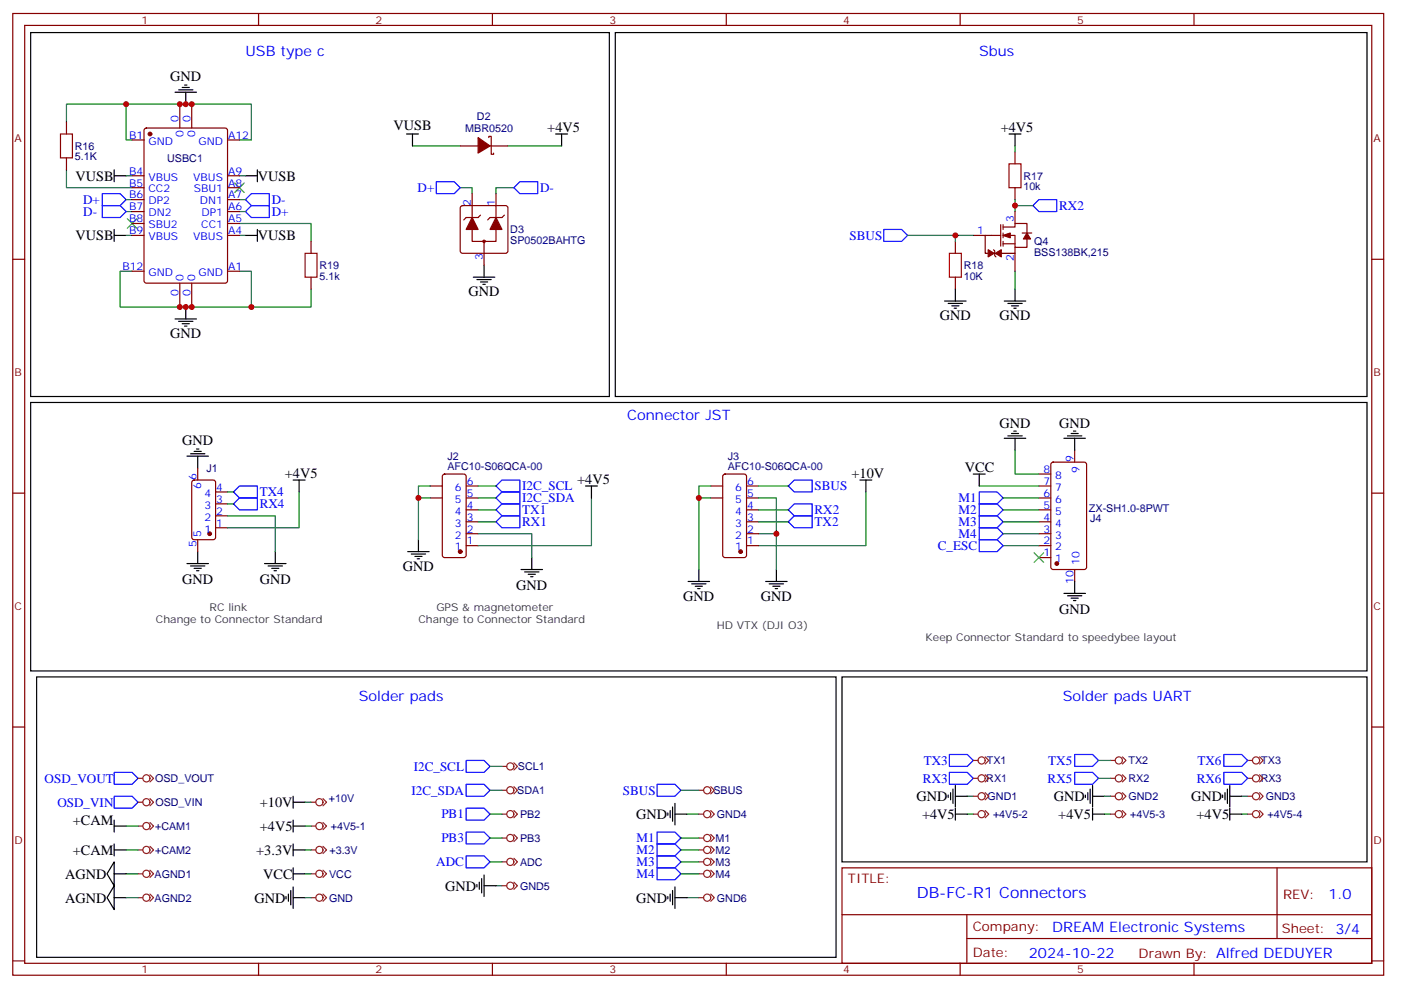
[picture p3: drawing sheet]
<svg xmlns="http://www.w3.org/2000/svg" width="414mm" height="292mm" viewBox="0 0 414 292" stroke-linecap="round" stroke-linejoin="round" font-family="sans-serif">
<g fill="none" stroke="#870000" stroke-width=".35">
<path d="M3.8 4h405.3v284.3h-405.3zM7.3 7.5h398.3v277.3h-398.3zM76.4 4v3.5M145.6 4v3.5M214.7 4v3.5M283.9 4v3.5M353 4v3.5M19.6 36.1v3.5M42.8 38.1l.5-.2h23.3l.6 .4 .1 44.7-.5 .7h-23.5l-.7-.4v-44.7zM53.2 30.8v7.1M56.7 30.8v7.1M19.6 46.7v3.5"/>
<path d="M39.1 41.4h3.5M39.1 52h3.5M39.1 55.5h3.5M39.1 59h3.5M67.3 41.4h3.5M67.3 52h3.5M67.3 55.5h3.5M67.3 59h3.5M136.1 43.1h5.3M139.6 57.3v7M144.5 40.7v-.4h.7v5.3h.7v-.3M144.9 43.1h5.3"/>
<path d="M146.6 57.3v7M300.1 44.9v3.5M300.1 55.5v3.5M3.8 76.7h3.5M39.1 62.5h3.5M39.1 66.1h3.5M39.1 69.6h3.5M67.3 62.5h3.5M67.3 66.1h3.5M67.3 69.6h3.5M92 71.4v3.5M136.3 61l.5-.2h12.7l.5 .2 .2 .5v12.7l-.3 .5-.4 .2h-12.7l-.5-.2-.2-.5v-12.7z"/>
<path d="M139.6 67.8v3.6h7v-3.6M142.1 63.6l-.7 .7h-3.6l-.7 .7M143.1 71.4v7M149.1 63.6l-.7 .7h-3.5l-.7 .7M282.5 71.4v3.5M287.8 69.6h3.5M293.1 69.6h2.8M295.9 66.4v6.4M296.6 67.1h3.5v-1h3.5v2.8M296.6 69.6h3.5v3.5h3.5v-2.4M296.6 72.1h3.5M296.6 66.4v1.4"/>
<path d="M296.6 68.9v1.4M296.6 71.4v1.4M300.1 62.5v3.6M300.1 73.1v7.1M302.2 68.9h2.8M405.6 76.7h3.5M39.1 80.2h3.5M53.2 83.7v7.1M56.7 83.7v7.1M67.3 80.2h3.5M92 82v3.5M282.5 82v3.5"/>
<path d="M58.5 138.4v3.5M310.9 136.8l.5-.2h9.2l.6 .5 .1 30.6-.5 .6-9.4 .1-.7-.5v-30.6zM317.7 133.1v3.5M3.8 145.8h3.5M56.9 142.1l.5-.2h5.6l.7 .5v16.5l-.4 .6-5.9 .1-.7-.5v-16.5zM58.5 159.6v3.5M63.7 156h3.6M63.7 152.5h3.6M63.7 149h3.6M63.7 145.5h3.6M127.2 143.7h3.6M127.2 147.2h3.6"/>
<path d="M131 140.4l.5-.2h5.6l.7 .4v23.5l-.4 .7-5.9 .1-.7-.5v-23.5zM137.8 143.7h3.6M137.8 147.2h3.6M137.8 150.7h3.6M137.8 154.3h3.6M137.8 157.8h3.6M210.1 143.7h3.6M210.1 147.2h3.6M213.9 140.4l.5-.2h5.6l.7 .4v23.5l-.4 .7-5.9 .1-.7-.5v-23.5zM220.7 143.7h3.6M220.7 147.2h3.6M220.7 150.7h3.6"/>
<path d="M220.7 154.3h3.6M220.7 157.8h3.6M307.2 140.2h3.5M307.2 143.7h3.5M307.2 147.2h3.5M307.2 150.7h3.5M307.2 154.3h3.5M307.2 157.8h3.5M405.6 145.8h3.5M137.8 161.3h3.6M220.7 161.3h3.6M307.2 161.3h3.5"/>
<path d="M307.2 164.9h3.5M317.7 168.4v3.5M3.8 214.9h3.5M405.6 214.9h3.5M249 256.6h156.6v28.2h-156.6zM377.6 256.6v20.9M249 270.4h156.5M285.9 277.5h119.6M285.9 270.4v14.1M3.8 284.1h3.5M76.4 284.8v3.5M145.6 284.8v3.5"/>
<path d="M214.7 284.8v3.5M283.9 284.8v3.5M353 284.8v3.5M405.6 284.1h3.5"/>
<circle cx="143.1" cy="71.4" r=".35"/>
</g>
<g fill="#870000" stroke="#870000" stroke-width=".35">
<path d="M141.4 40.7l3.5 2.4-3.5 2.2z"/>
<path d="M146.6 64.3l1.8 3.5h-3.5z"/>
<path d="M139.6 64.3l1.8 3.5h-3.6z"/>
<path d="M296.6 69.6l2.1-.7v1.4z"/>
<path d="M303.6 68.9l1.1 1.8h-2.1z"/>
<path d="M294.3 74.9l1.8-1.1v2.2z"/>
<path d="M292.2 73.8l1.7 1.1-1.7 1.1z"/>
<circle cx="312.5" cy="166.6" r=".53"/>
<circle cx="44.3" cy="39.6" r=".53"/>
<circle cx="62" cy="157.8" r=".53"/>
<circle cx="136.1" cy="163.1" r=".53"/>
<circle cx="219" cy="163.1" r=".53"/>
</g>
<g fill="none" stroke="#000" stroke-width=".35">
<path d="M9.1 9.6h171.1v107.6h-171.1zM181.9 9.6h222.3v107.6h-222.3zM51.8 27.3h6.3M52.8 26.6h4.2M53.9 25.9h2.1M54.6 25.2h.7M54.9 27.3v3.5M120.2 39.6h3.5M122 39.6v3.5M164.3 39.6h3.5M166.1 39.6v3.5M298.3 39.6h3.6"/>
<path d="M300.1 39.6v3.5M33.8 50.2v3.5M33.8 52h3.5M72.6 52h3.5M76.1 50.2v3.5M33.8 69.6h3.5M33.8 67.8v3.6M72.6 69.6h3.5M76.1 67.8v3.6M143.1 78.4v3.6M51.8 94.3h6.3M52.8 95h4.2"/>
<path d="M53.9 95.7h2.1M54.6 96.4h.7M54.9 90.8v3.5M139.9 82h6.4M141 82.7h4.2M142.1 83.4h2.1M142.8 84.1h.7M279.3 89h6.3M280.4 89.7h4.2M281.4 90.4h2.1M282.1 91.1h.7M282.5 85.5v3.5"/>
<path d="M296.9 89h6.4M298 89.7h4.2M299 90.4h2.2M299.8 91.1h.7M300.1 85.5v3.5M9.1 119h395.1v79.4h-395.1zM55.3 134.9h6.3M56.3 134.2h4.3M57.4 133.5h2.1M58.1 132.8h.7M58.5 134.9v3.5M296.9 129.6h6.4"/>
<path d="M298 128.9h4.2M299 128.2h2.2M299.8 127.5h.7M300.1 129.6v3.5M314.6 129.6h6.3M315.6 128.9h4.3M316.7 128.2h2.1M317.4 127.5h.7M317.7 129.6v3.5M86.7 141.9h3.5M88.4 141.9v3.6M123.7 159.6v3.5"/>
<path d="M173.1 143.7h3.5M174.9 143.7v3.5M254.2 141.9h3.6M256 141.9v3.6M287.8 140.2h3.5M289.5 140.2v3.5M55.3 166.6h6.3M56.3 167.3h4.3M57.4 168h2.1M58.1 168.7h.7M58.5 163.1v3.5M78.2 166.6h6.4"/>
<path d="M79.3 167.3h4.2M80.3 168h2.1M81 168.7h.7M81.4 163.1v3.5M120.5 163.1h6.4M121.6 163.8h4.2M122.7 164.5h2.1M123.4 165.2h.7M154.1 168.4h6.3M155.1 169.1h4.2M156.2 169.8h2.1M156.9 170.5h.7"/>
<path d="M157.2 164.9v3.5M203.4 171.9h6.4M204.5 172.6h4.2M205.6 173.3h2.1M206.3 174h.7M206.6 168.4v3.5M226.4 171.9h6.3M227.4 172.6h4.3M228.5 173.3h2.1M229.2 174h.7M229.6 168.4v3.5M314.6 175.4h6.3"/>
<path d="M315.6 176.1h4.3M316.7 176.8h2.1M317.4 177.6h.7M317.7 171.9v3.5M10.8 200.1h236.4v82.9h-236.4zM249 200.1h155.2v54.7h-155.2zM86.7 235.4v3.5M86.7 237.2h3.5M198.2 239.6v2.2M198.9 238.6v4.2M199.6 237.5v6.4M280.4 235.1v.7"/>
<path d="M281.1 234.4v2.1M281.8 233.3v4.2M282.5 235.4h3.5M282.5 232.2v6.4M282.5 238.9v3.6M320.9 235.1v.7M321.6 234.4v2.1M322.3 233.3v4.2M323 235.4h3.6M323 232.2v6.4M323 238.9v3.6M361.5 235.1v.7"/>
<path d="M362.2 234.4v2.1M362.9 233.3v4.2M363.6 235.4h3.5M363.6 232.2v6.4M363.6 238.9v3.6M33.8 254.8v7.1l-2.2-3.6zM33.8 242.5v3.5M33.8 249.5v3.5M33.8 244.2h3.5M33.8 251.3h3.5M33.8 258.3h3.5M86.7 244.2h3.5"/>
<path d="M86.7 251.3h3.5M86.7 258.3h3.5M86.7 242.5v3.5M86.7 249.5v3.5M86.7 256.6v3.5M142.4 259.8v4.2M143.1 258.7v6.3M197.4 240.3v.8M199.6 240.7h3.5M282.5 240.7h3.5M323 240.7h3.6M363.6 240.7h3.5"/>
<path d="M33.8 261.9v7l-2.2-3.5zM33.8 265.4h3.5M84.6 265v.7M85.3 264.3v2.2M86 263.3v4.2M86.7 265.4h3.5M86.7 262.2v6.4M141 261.5v.7M141.7 260.8v2.1M143.1 261.9h3.5M197.4 265v.7M198.2 264.3v2.2"/>
<path d="M198.9 263.3v4.2M199.6 265.4h3.5M199.6 262.2v6.4"/>
</g>
<g fill="none" stroke="#00f" stroke-width=".35">
<path d="M30.2 57.3h5.3l1.8 1.7-1.8 1.8h-5.3zM72.6 59l1.7-1.7h5.3v3.5h-5.3zM129 53.7h5.3l1.8 1.8-1.8 1.8h-5.3zM151.9 55.5l1.8-1.8h5.3v3.6h-5.3zM30.2 60.8h5.3l1.8 1.7-1.8 1.8h-5.3zM72.6 62.5l1.7-1.7h5.3v3.5h-5.3zM261.3 67.8h5.3l1.8 1.8-1.8 1.8h-5.3zM305.4 60.8l1.8-1.8h5.3v3.5h-5.3zM69 145.5l1.8-1.8h5.3v3.5h-5.3zM69 149l1.8-1.8h5.3v3.5h-5.3zM146.6 147.2l1.8-1.7h5.3v3.5h-5.3zM146.6 143.7l1.8-1.8h5.3v3.6h-5.3z"/>
<path d="M146.6 154.3l1.8-1.8h5.3v3.5h-5.3zM146.6 150.7l1.8-1.7h5.3v3.5h-5.3zM233.1 150.7l1.7-1.7h5.3v3.5h-5.3zM233.1 154.3l1.7-1.8h5.3v3.5h-5.3zM233.1 143.7l1.7-1.8h5.3v3.6h-5.3zM289.5 145.5h5.3l1.8 1.7-1.8 1.8h-5.3zM289.5 149h5.3l1.8 1.7-1.8 1.8h-5.3zM289.5 152.5h5.3l1.8 1.8-1.8 1.7h-5.3zM289.5 156h5.3l1.8 1.8-1.8 1.8h-5.3zM289.5 159.6h5.3l1.8 1.7-1.8 1.8h-5.3zM33.8 235.4h5.3l1.7 1.8-1.7 1.7h-5.3zM33.8 228.4h5.3l1.7 1.7-1.7 1.8h-5.3z"/>
<path d="M137.8 238.9h5.3l1.8 1.8-1.8 1.8h-5.3zM137.8 231.9h5.3l1.8 1.7-1.8 1.8h-5.3zM137.8 224.8h5.3l1.8 1.8-1.8 1.8h-5.3zM194.3 231.9h5.3l1.7 1.7-1.7 1.8h-5.3zM280.7 223.1h5.3l1.8 1.7-1.8 1.8h-5.3zM280.7 228.4h5.3l1.8 1.7-1.8 1.8h-5.3zM317.7 223.1h5.3l1.8 1.7-1.8 1.8h-5.3zM317.7 228.4h5.3l1.8 1.7-1.8 1.8h-5.3zM361.8 228.4h5.3l1.8 1.7-1.8 1.8h-5.3zM361.8 223.1h5.3l1.8 1.7-1.8 1.8h-5.3zM137.8 253h5.3l1.8 1.8-1.8 1.8h-5.3zM137.8 246h5.3l1.8 1.8-1.8 1.7h-5.3z"/>
<path d="M194.3 246h5.3l1.7 1.8-1.7 1.7h-5.3zM194.3 249.5h5.3l1.7 1.8-1.7 1.7h-5.3zM194.3 253h5.3l1.7 1.8-1.7 1.8h-5.3zM194.3 256.6h5.3l1.7 1.7-1.7 1.8h-5.3z"/>
</g>
<g fill="none" stroke="#008700" stroke-width=".35">
<path d="M37.3 30.8h-17.7v5.3M19.6 50.2v5.3h19.5M37.3 52h1.8M37.3 59h1.8M39.1 41.4h-1.8v-10.6h37v10.6h-3.5M70.8 52h1.8M70.8 59h1.8M122 43.1h14.1M136.1 55.5h3.5v1.8M150.2 43.1h15.9M151.9 55.5h-5.3v1.8M300.1 43.1v1.8"/>
<path d="M300.1 59v3.5M37.3 69.6h1.8M37.3 62.5h1.8M70.8 66.1h21.2v5.3M70.8 69.6h1.8M70.8 62.5h1.8M268.4 69.6h14.1M287.8 69.6h-5.3v1.8M300.1 60.8h5.3M39.1 80.2h-3.6v10.6h38.8v-10.6h-3.5M92 85.5v5.3h-17.7M300.1 80.2v5.3"/>
<path d="M300.1 133.1v7.1h7.1M67.3 152.5h14.1v10.6M67.3 149h1.7M67.3 145.5h1.7M88.4 145.5v10.5h-21.1M123.7 147.2h3.5M127.2 143.7h-3.5v15.9M141.4 157.8h15.8v7.1M141.4 154.3h5.2M141.4 150.7h5.2M141.4 147.2h5.2M141.4 143.7h5.2"/>
<path d="M174.9 147.2v14.1h-33.5M210.1 147.2h-3.5v21.2M210.1 143.7h-3.5v3.5M224.3 157.8h5.3v10.6M224.3 147.2h5.3v10.6M224.3 154.3h8.8M224.3 150.7h8.8M224.3 143.7h8.8M256 145.5v15.8h-31.7M289.5 143.7h17.7M296.6 157.8h10.6M296.6 154.3h10.6"/>
<path d="M296.6 150.7h10.6M296.6 147.2h10.6M296.6 161.3h10.6M90.2 237.2h1.8M144.9 233.6h3.5M144.9 226.6h3.5M201.3 233.6h5.3M286 235.4h1.8M324.8 230.1h3.5M324.8 224.8h3.5M326.6 235.4h1.7M367.1 235.4h1.8"/>
<path d="M37.3 244.2h3.5M37.3 251.3h3.5M37.3 258.3h3.5M90.2 244.2h1.8M90.2 251.3h1.8M90.2 258.3h1.8M144.9 247.8h3.5M144.9 254.8h3.5M144.9 240.7h3.5M201.3 251.3h5.3M201.3 247.8h5.3M201.3 254.8h5.3"/>
<path d="M201.3 258.3h5.3M203.1 240.7h3.5M286 240.7h1.8M326.6 240.7h1.7M367.1 240.7h1.8M37.3 265.4h3.5M90.2 265.4h1.8M146.6 261.9h1.8M203.1 265.4h3.5"/>
</g>
<path d="M69.4 54.1l2.8 2.8M72.2 54.1l-2.8 2.8M37.6 64.7l2.9 2.8M40.5 64.7l-2.9 2.8M305.8 163.4l2.8 2.9M308.6 163.4l-2.8 2.9" fill="none" stroke="#3c3" stroke-width=".35"/>
<path d="M17.9 39.6h3.5v7.1h-3.5zM298.3 48.4h3.6v7.1h-3.6zM90.2 74.9h3.5v7.1h-3.5zM280.7 74.9h3.5v7.1h-3.5z" fill="none" stroke="#a10000" stroke-width=".35"/>
<g fill="none" stroke="#8c2424" stroke-width=".35">
<path d="M40.8 237.2h1.4M40.8 230.1h1.4M44.3 236.1l1.1 1.1-1.1 1M44.3 229.1l1.1 1-1.1 1.1M92 237.2h1.4M95.5 236.1l1.1 1.1-1.1 1M148.4 233.6h1.4M148.4 226.6h1.4M151.9 239.6l1.1 1.1-1.1 1.1M151.9 232.6l1.1 1-1.1 1.1M151.9 225.5l1.1 1.1-1.1 1M206.6 233.6h1.4"/>
<path d="M210.1 232.6l1.1 1-1.1 1.1M210.1 239.6l1.1 1.1-1.1 1.1M287.8 230.1h1.4M287.8 235.4h1.4M287.8 224.8h1.4M291.3 223.8l1 1-1 1.1M291.3 229.1l1 1-1 1.1M291.3 234.4l1 1-1 1.1M291.3 239.6l1 1.1-1 1.1M328.3 230.1h1.4M328.3 235.4h1.4M328.3 224.8h1.4"/>
<path d="M331.9 234.4l1 1-1 1.1M331.9 229.1l1 1-1 1.1M331.9 223.8l1 1-1 1.1M331.9 239.6l1 1.1-1 1.1M368.9 230.1h1.4M368.9 235.4h1.4M368.9 224.8h1.4M372.4 234.4l1.1 1-1.1 1.1M372.4 229.1l1.1 1-1.1 1.1M372.4 223.8l1.1 1-1.1 1.1M372.4 239.6l1.1 1.1-1.1 1.1M40.8 244.2h1.4"/>
<path d="M40.8 251.3h1.4M40.8 258.3h1.4M44.3 243.2l1.1 1-1.1 1.1M44.3 250.2l1.1 1.1-1.1 1M44.3 257.3l1.1 1-1.1 1.1M92 244.2h1.4M92 251.3h1.4M92 258.3h1.4M95.5 257.3l1.1 1-1.1 1.1M95.5 250.2l1.1 1.1-1.1 1M95.5 243.2l1.1 1-1.1 1.1M148.4 247.8h1.4"/>
<path d="M148.4 254.8h1.4M148.4 240.7h1.4M151.9 253.8l1.1 1-1.1 1.1M151.9 246.7l1.1 1.1-1.1 1M206.6 251.3h1.4M206.6 247.8h1.4M206.6 254.8h1.4M206.6 258.3h1.4M206.6 240.7h1.4M210.1 246.7l1.1 1.1-1.1 1M210.1 250.2l1.1 1.1-1.1 1M210.1 253.8l1.1 1-1.1 1.1"/>
<path d="M210.1 257.3l1.1 1-1.1 1.1M287.8 240.7h1.4M328.3 240.7h1.4M368.9 240.7h1.4M40.8 265.4h1.4M44.3 264.3l1.1 1.1-1.1 1.1M92 265.4h1.4M95.5 264.3l1.1 1.1-1.1 1.1M148.4 261.9h1.4M151.9 260.8l1.1 1.1-1.1 1M206.6 265.4h1.4M210.1 264.3l1.1 1.1-1.1 1.1"/>
<circle cx="43.3" cy="237.2" r="1.06"/>
<circle cx="43.3" cy="230.1" r="1.06"/>
<circle cx="94.4" cy="237.2" r="1.06"/>
<circle cx="150.9" cy="226.6" r="1.06"/>
<circle cx="150.9" cy="233.6" r="1.06"/>
<circle cx="209.1" cy="233.6" r="1.06"/>
<circle cx="290.2" cy="235.4" r="1.06"/>
<circle cx="290.2" cy="224.8" r="1.06"/>
<circle cx="290.2" cy="230.1" r="1.06"/>
<circle cx="330.8" cy="224.8" r="1.06"/>
<circle cx="330.8" cy="235.4" r="1.06"/>
<circle cx="330.8" cy="230.1" r="1.06"/>
<circle cx="371.4" cy="235.4" r="1.06"/>
<circle cx="371.4" cy="230.1" r="1.06"/>
<circle cx="371.4" cy="224.8" r="1.06"/>
<circle cx="43.3" cy="244.2" r="1.06"/>
<circle cx="43.3" cy="251.3" r="1.06"/>
<circle cx="43.3" cy="258.3" r="1.06"/>
<circle cx="94.4" cy="244.2" r="1.06"/>
<circle cx="94.4" cy="251.3" r="1.06"/>
<circle cx="94.4" cy="258.3" r="1.06"/>
<circle cx="150.9" cy="240.7" r="1.06"/>
<circle cx="150.9" cy="254.8" r="1.06"/>
<circle cx="150.9" cy="247.8" r="1.06"/>
<circle cx="209.1" cy="240.7" r="1.06"/>
<circle cx="209.1" cy="254.8" r="1.06"/>
<circle cx="209.1" cy="251.3" r="1.06"/>
<circle cx="209.1" cy="247.8" r="1.06"/>
<circle cx="209.1" cy="258.3" r="1.06"/>
<circle cx="290.2" cy="240.7" r="1.06"/>
<circle cx="330.8" cy="240.7" r="1.06"/>
<circle cx="371.4" cy="240.7" r="1.06"/>
<circle cx="43.3" cy="265.4" r="1.06"/>
<circle cx="94.4" cy="265.4" r="1.06"/>
<circle cx="150.9" cy="261.9" r="1.06"/>
<circle cx="209.1" cy="265.4" r="1.06"/>
</g>
<path d="M293.1 69.6h-1.8v5.3h.7M293.8 73.8l.3 .4v1.4l.4 .4M296.2 74.9h3.9" fill="none" stroke="#600" stroke-width=".35"/>
<g fill="#c00">
<circle cx="37.3" cy="30.8" r=".88"/>
<circle cx="74.3" cy="90.8" r=".88"/>
<circle cx="54.9" cy="30.8" r=".88"/>
<circle cx="56.7" cy="30.8" r=".88"/>
<circle cx="53.2" cy="30.8" r=".88"/>
<circle cx="54.9" cy="90.8" r=".88"/>
<circle cx="56.7" cy="90.8" r=".88"/>
<circle cx="53.2" cy="90.8" r=".88"/>
<circle cx="123.7" cy="147.2" r=".88"/>
<circle cx="229.6" cy="157.8" r=".88"/>
<circle cx="206.6" cy="147.2" r=".88"/>
<circle cx="300.1" cy="60.8" r=".88"/>
<circle cx="282.5" cy="69.6" r=".88"/>
</g>
<text font-size="4.6" fill="#00f" x="271" y="265.6">DB-FC-R1 Connectors</text>
<g font-size="4.2" fill="#00f">
<text x="72.6" y="16.7">USB type c</text>
<text x="289.5" y="16.7">Sbus</text>
<text x="185.5" y="124.3">Connector JST</text>
<text x="106.1" y="207.2">Solder pads</text>
<text x="314.2" y="207.2">Solder pads UART</text>
<text x="392.8" y="265.8">1.0</text>
<text x="311.1" y="275.4">DREAM Electronic Systems</text>
<text x="304.2" y="283.2">2024-10-22</text>
</g>
<g font-size="4.2">
<text x="50.3" y="24">GND</text>
<text x="116.3" y="38.6">VUSB</text>
<text x="161.8" y="38.9">+4V5</text>
<text x="295.9" y="38.9">+4V5</text>
<text x="22.3" y="53.4">VUSB</text>
<text x="76.3" y="53.4">VUSB</text>
<text x="22.3" y="71">VUSB</text>
<text x="76.3" y="71">VUSB</text>
<text x="138.5" y="87.6">GND</text>
<text x="277.9" y="94.7">GND</text>
<text x="295.5" y="94.7">GND</text>
<text x="50.3" y="99.9">GND</text>
<text x="53.9" y="131.7">GND</text>
<text x="295.5" y="126.4">GND</text>
<text x="313.2" y="126.4">GND</text>
<text x="84.2" y="141.2">+4V5</text>
<text x="170.6" y="143">+4V5</text>
<text x="251.8" y="141.2">+10V</text>
<text x="285.3" y="139.5">VCC</text>
<text x="53.9" y="172.7">GND</text>
<text x="76.8" y="172.7">GND</text>
<text x="119.1" y="168.7">GND</text>
<text x="152.6" y="174.4">GND</text>
<text x="202" y="177.6">GND</text>
<text x="225" y="177.6">GND</text>
<text x="313.2" y="181.5">GND</text>
<text x="76.8" y="238.6">+10V</text>
<text x="271" y="236.8">GND</text>
<text x="311.6" y="236.8">GND</text>
<text x="352.1" y="236.8">GND</text>
<text x="21.6" y="243.9">+CAM</text>
<text x="76.8" y="245.7">+4V5</text>
<text x="188.1" y="242.1">GND</text>
<text x="272.6" y="242.1">+4V5</text>
<text x="312.9" y="242.1">+4V5</text>
<text x="353.8" y="242.1">+4V5</text>
<text x="21.6" y="252.7">+CAM</text>
<text x="75.8" y="252.7">+3.3V</text>
<text x="19.2" y="259.8">AGND</text>
<text x="77.8" y="259.8">VCC</text>
<text x="131.7" y="263.3">GND</text>
<text x="19.2" y="266.8">AGND</text>
<text x="75.2" y="266.8">GND</text>
<text x="188.1" y="266.8">GND</text>
</g>
<g font-size="3.9" fill="#00f">
<text x="123.5" y="56.7">D+</text>
<text x="159.7" y="56.8">D-</text>
<text x="24.6" y="60.3">D+</text>
<text x="24.6" y="63.8">D-</text>
<text x="80.3" y="63.9">D+</text>
<text x="80.3" y="60.3">D-</text>
<text x="313.2" y="62">RX2</text>
<text x="251.2" y="70.9">SBUS</text>
<text x="76.8" y="146.8">TX4</text>
<text x="154.4" y="148.4">I2C_SDA</text>
<text x="154.4" y="144.9">I2C_SCL</text>
<text x="240.8" y="144.9">SBUS</text>
<text x="283.4" y="148.5">M1</text>
<text x="76.8" y="150.3">RX4</text>
<text x="154.4" y="155.5">RX1</text>
<text x="154.4" y="152">TX1</text>
<text x="240.8" y="152.1">RX2</text>
<text x="240.8" y="155.6">TX2</text>
<text x="283.4" y="152">M2</text>
<text x="283.4" y="155.5">M3</text>
<text x="283.4" y="159">M4</text>
<text x="277.3" y="162.6">C_ESC</text>
<text x="122.3" y="228">I2C_SCL</text>
<text x="273.1" y="226.1">TX3</text>
<text x="309.9" y="226.1">TX5</text>
<text x="354" y="226.1">TX6</text>
<text x="13.2" y="231.5">OSD_VOUT</text>
<text x="272.9" y="231.4">RX3</text>
<text x="309.7" y="231.4">RX5</text>
<text x="353.8" y="231.4">RX6</text>
<text x="17" y="238.5">OSD_VIN</text>
<text x="121.7" y="235">I2C_SDA</text>
<text x="184.2" y="234.9">SBUS</text>
<text x="130.5" y="242">PB1</text>
<text x="130.5" y="249">PB3</text>
<text x="188.2" y="249">M1</text>
<text x="129" y="256">ADC</text>
<text x="188.2" y="252.5">M2</text>
<text x="188.2" y="256.1">M3</text>
<text x="188.2" y="259.6">M4</text>
</g>
<g font-size="3.9" fill="#800">
<text x="250.7" y="261.2">TITLE:</text>
<text x="379.3" y="265.8">REV:</text>
<text x="287.6" y="275.4">Company:</text>
<text x="379" y="276">Sheet: 3/4</text>
<text x="287.6" y="283">Date:</text>
<text x="336.7" y="283.1">Drawn By: Alfred DEDUYER</text>
</g>
<g font-size="3.2" fill="#800">
<text x="41.9" y="7">1</text>
<text x="111" y="7">2</text>
<text x="180.2" y="7">3</text>
<text x="249.3" y="7">4</text>
<text x="318.5" y="7">5</text>
<text x="4.3" y="42.1">A</text>
<text x="406.1" y="42.1">A</text>
<text x="4.3" y="111.2">B</text>
<text x="406.1" y="111.2">B</text>
<text x="4.3" y="180.4">C</text>
<text x="406.1" y="180.4">C</text>
<text x="4.3" y="249.5">D</text>
<text x="406.1" y="249.5">D</text>
<text x="41.9" y="287.8">1</text>
<text x="111" y="287.8">2</text>
<text x="180.2" y="287.8">3</text>
<text x="249.3" y="287.8">4</text>
<text x="318.5" y="287.8">5</text>
</g>
<g font-size="3.2" fill="#000080">
<text x="141" y="35.5">D2</text>
<text x="137.6" y="39">MBR0520</text>
<text x="22.1" y="47.4">5.1K</text>
<text x="22.1" y="44.3">R16</text>
<text x="49.4" y="47.8">USBC1</text>
<text x="302.6" y="53.1">R17</text>
<text x="302.6" y="56.3">10k</text>
<text x="150.9" y="69">D3</text>
<text x="150.9" y="72.2">SP0502BAHTG</text>
<text x="305.8" y="75.7">BSS138BK,215</text>
<text x="305.8" y="72.5">Q4</text>
<text x="94.4" y="82.7">5.1k</text>
<text x="94.4" y="79.6">R19</text>
<text x="284.9" y="82.8">10K</text>
<text x="284.9" y="79.6">R18</text>
<text x="132.3" y="136">J2</text>
<text x="215.2" y="136">J3</text>
<text x="61.1" y="139.5">J1</text>
<text x="132.3" y="139.1">AFC10-S06QCA-00</text>
<text x="215.2" y="139.1">AFC10-S06QCA-00</text>
<text x="322" y="151.3">ZX-SH1.0-8PWT</text>
<text x="322.3" y="154.4">J4</text>
<text x="153.1" y="227.7">SCL1</text>
<text x="291.8" y="226">TX1</text>
<text x="333.7" y="226">TX2</text>
<text x="372.9" y="226">TX3</text>
<text x="45.9" y="231.3">OSD_VOUT</text>
<text x="291.6" y="231.3">RX1</text>
<text x="333.7" y="231.3">RX2</text>
<text x="372.8" y="231.3">RX3</text>
<text x="45.9" y="238.3">OSD_VIN</text>
<text x="97.3" y="237.2">+10V</text>
<text x="152.9" y="234.8">SDA1</text>
<text x="211" y="234.8">SBUS</text>
<text x="292" y="236.6">GND1</text>
<text x="333.7" y="236.6">GND2</text>
<text x="374.2" y="236.6">GND3</text>
<text x="45.9" y="245.4">+CAM1</text>
<text x="97.8" y="245.4">+4V5-1</text>
<text x="153.8" y="241.8">PB2</text>
<text x="212" y="241.8">GND4</text>
<text x="293.6" y="241.9">+4V5-2</text>
<text x="334.2" y="241.9">+4V5-3</text>
<text x="374.7" y="241.9">+4V5-4</text>
<text x="153.8" y="248.9">PB3</text>
<text x="211.5" y="248.9">M1</text>
<text x="45.9" y="252.5">+CAM2</text>
<text x="97.4" y="252.5">+3.3V</text>
<text x="153.8" y="256">ADC</text>
<text x="211.5" y="252.4">M2</text>
<text x="211.5" y="255.9">M3</text>
<text x="45.7" y="259.5">AGND1</text>
<text x="97.3" y="259.5">VCC</text>
<text x="153.8" y="263">GND5</text>
<text x="211.5" y="259.5">M4</text>
<text x="45.7" y="266.6">AGND2</text>
<text x="97.3" y="266.5">GND</text>
<text x="212" y="266.5">GND6</text>
</g>
<g font-size="3.2" fill="#00f">
<text x="38.2" y="41">B1</text>
<text x="52.8" y="36.1" transform="rotate(-90 52.8 36.1)">0</text>
<text x="54.2" y="40.6" transform="rotate(-90 54.2 40.6)">0</text>
<text x="56.3" y="36.1" transform="rotate(-90 56.3 36.1)">0</text>
<text x="57.7" y="40.6" transform="rotate(-90 57.7 40.6)">0</text>
<text x="67.5" y="41">A12</text>
<text x="43.9" y="42.8">GND</text>
<text x="58.7" y="42.8">GND</text>
<text x="38.2" y="51.6">B4</text>
<text x="43.9" y="53.4">VBUS</text>
<text x="57.1" y="53.4">VBUS</text>
<text x="67.5" y="51.6">A9</text>
<text x="38.2" y="55.1">B5</text>
<text x="38.2" y="58.7">B6</text>
<text x="43.9" y="56.9">CC2</text>
<text x="57.3" y="56.9">SBU1</text>
<text x="67.5" y="58.7">A7</text>
<text x="67.5" y="55.1">A8</text>
<text x="38.2" y="62.2">B7</text>
<text x="38.2" y="65.7">B8</text>
<text x="43.9" y="60.4">DP2</text>
<text x="43.9" y="64">DN2</text>
<text x="59.1" y="60.4">DN1</text>
<text x="59.6" y="64">DP1</text>
<text x="67.5" y="65.7">A5</text>
<text x="67.5" y="62.2">A6</text>
<text x="139.2" y="60.8" transform="rotate(-90 139.2 60.8)">2</text>
<text x="146.3" y="60.8" transform="rotate(-90 146.3 60.8)">1</text>
<text x="299.8" y="65.7" transform="rotate(-90 299.8 65.7)">3</text>
<text x="38.2" y="69.3">B9</text>
<text x="43.9" y="67.5">SBU2</text>
<text x="43.9" y="71">VBUS</text>
<text x="57.1" y="71">VBUS</text>
<text x="59.5" y="67.5">CC1</text>
<text x="67.5" y="69.3">A4</text>
<text x="288.9" y="69.3">1</text>
<text x="142.8" y="76.9" transform="rotate(-90 142.8 76.9)">3</text>
<text x="299.8" y="77.3" transform="rotate(-90 299.8 77.3)">2</text>
<text x="36.2" y="79.8">B12</text>
<text x="43.9" y="81.6">GND</text>
<text x="54.2" y="83" transform="rotate(-90 54.2 83)">0</text>
<text x="57.7" y="83" transform="rotate(-90 57.7 83)">0</text>
<text x="58.7" y="81.6">GND</text>
<text x="67.5" y="79.8">A1</text>
<text x="52.8" y="87.5" transform="rotate(-90 52.8 87.5)">0</text>
<text x="56.3" y="87.5" transform="rotate(-90 56.3 87.5)">0</text>
<text x="317.4" y="136.5" transform="rotate(-90 317.4 136.5)">9</text>
<text x="58.1" y="141.9" transform="rotate(-90 58.1 141.9)">6</text>
<text x="138" y="143.3">6</text>
<text x="220.9" y="143.3">6</text>
<text x="308.5" y="139.8">8</text>
<text x="308.5" y="143.3">7</text>
<text x="312" y="141.6">8</text>
<text x="319.2" y="140" transform="rotate(-90 319.2 140)">9</text>
<text x="59.5" y="144.6" transform="rotate(-90 59.5 144.6)">6</text>
<text x="60.4" y="146.9">4</text>
<text x="63.9" y="148.6">3</text>
<text x="63.9" y="145.1">4</text>
<text x="134.5" y="148.6">5</text>
<text x="134.5" y="145.1">6</text>
<text x="138" y="146.9">5</text>
<text x="217.4" y="148.6">5</text>
<text x="217.4" y="145.1">6</text>
<text x="220.9" y="146.9">5</text>
<text x="308.5" y="146.9">6</text>
<text x="312" y="145.1">7</text>
<text x="312" y="148.6">6</text>
<text x="60.4" y="153.9">2</text>
<text x="60.4" y="150.4">3</text>
<text x="63.9" y="155.7">1</text>
<text x="63.9" y="152.2">2</text>
<text x="134.5" y="155.7">3</text>
<text x="134.5" y="152.2">4</text>
<text x="138" y="153.9">3</text>
<text x="138" y="150.4">4</text>
<text x="217.4" y="155.7">3</text>
<text x="217.4" y="152.2">4</text>
<text x="220.9" y="153.9">3</text>
<text x="220.9" y="150.4">4</text>
<text x="308.5" y="150.4">5</text>
<text x="308.5" y="153.9">4</text>
<text x="312" y="152.2">5</text>
<text x="312" y="155.7">4</text>
<text x="58.1" y="161.6" transform="rotate(-90 58.1 161.6)">5</text>
<text x="59.5" y="158.9" transform="rotate(-90 59.5 158.9)">5</text>
<text x="60.4" y="157.4">1</text>
<text x="134.5" y="159.2">2</text>
<text x="138" y="161">1</text>
<text x="138" y="157.4">2</text>
<text x="217.4" y="159.2">2</text>
<text x="220.9" y="161">1</text>
<text x="220.9" y="157.4">2</text>
<text x="308.5" y="157.4">3</text>
<text x="308.5" y="161">2</text>
<text x="312" y="159.2">3</text>
<text x="134.5" y="162.7">1</text>
<text x="217.4" y="162.7">1</text>
<text x="308.5" y="164.5">1</text>
<text x="312" y="162.7">2</text>
<text x="312" y="166.3">1</text>
<text x="319.2" y="167.1" transform="rotate(-90 319.2 167.1)">10</text>
<text x="317.4" y="172.6" transform="rotate(-90 317.4 172.6)">10</text>
</g>
<g font-size="3.2" fill="#333">
<text x="46.1" y="184.3">Change to Connector Standard</text>
<text x="62" y="180.7">RC link</text>
<text x="123.7" y="184.3">Change to Connector Standard</text>
<text x="129" y="180.7">GPS &amp; magnetometer</text>
<text x="211.9" y="186">HD VTX (DJI O3)</text>
<text x="273.6" y="189.5">Keep Connector Standard to speedybee layout</text>
</g>
</svg>
